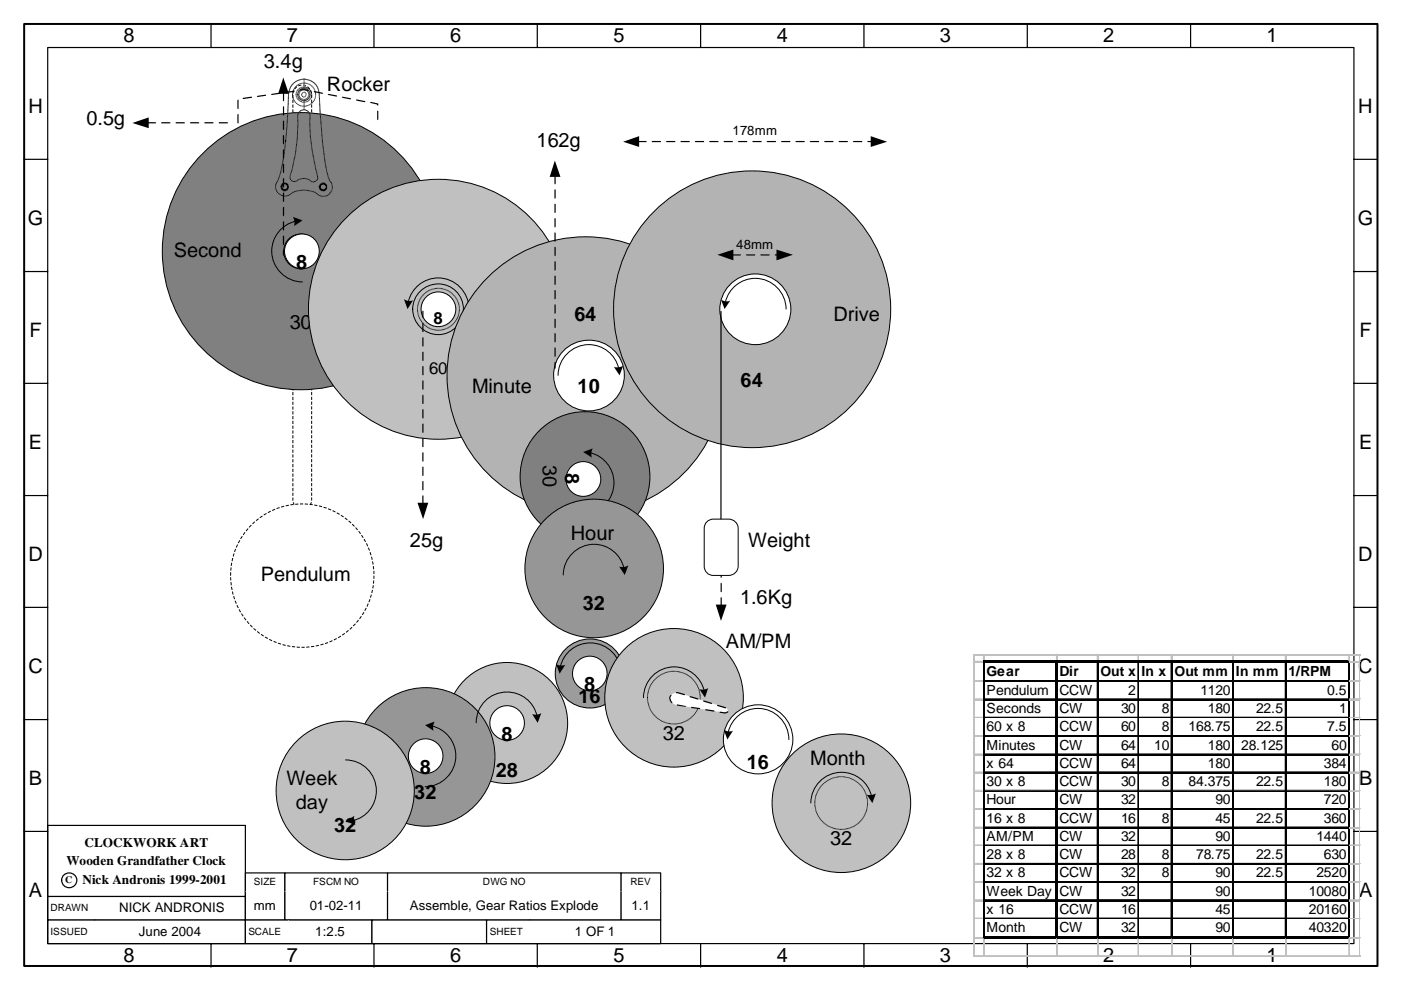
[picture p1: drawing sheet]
<svg xmlns="http://www.w3.org/2000/svg" width="297mm" height="210mm" viewBox="0 0 297 210" stroke-linecap="round" stroke-linejoin="round" font-family="sans-serif">
<path d="M62.7 18.6a2 2 0 0 1 2.2-.4 2 2 0 0 1 1.2 1.9v85.9a1.99 1.99 0 0 1-2 2 1.99 1.99 0 0 1-2-2v-85.9l.1-.6z" fill="none" stroke="#010101" stroke-width=".21" stroke-dasharray=".7 .3" stroke-linecap="butt"/>
<circle cx="64.1" cy="122" r="15.2" fill="#fff"/>
<circle cx="64.1" cy="122" r="15.2" fill="none" stroke="#010101" stroke-width=".21" stroke-dasharray=".7 .3" stroke-linecap="butt"/>
<path d="M10.1 175h41.9v15.1h-41.9z" fill="#fff"/>
<path d="M10.1 175h41.9v15.1h-41.9z" fill="none" stroke="#010101" stroke-width=".25"/>
<path d="M52 185.1h8.4v4h-8.4z" fill="#fff"/>
<path d="M52 189.1v-4h8.4v4" fill="none" stroke="#010101" stroke-width=".25"/>
<path d="M60.4 185.1h21.8v4h-21.8z" fill="#fff"/>
<path d="M60.4 189.1v-4h21.8v4" fill="none" stroke="#010101" stroke-width=".25"/>
<path d="M82.2 185.1h49.5v4h-49.5z" fill="#fff"/>
<path d="M82.2 189.1v-4h49.5v4" fill="none" stroke="#010101" stroke-width=".25"/>
<path d="M131.7 185.1h8.4v4h-8.4z" fill="#fff"/>
<path d="M131.7 189.1v-4h8.4v4" fill="none" stroke="#010101" stroke-width=".25"/>
<path d="M10.1 190.1h10.9v5h-10.9z" fill="#fff"/>
<path d="M21 190.1h-10.9v5h10.9" fill="none" stroke="#010101" stroke-width=".25"/>
<path d="M21 190.1h31v5h-31z" fill="#fff"/>
<path d="M21 190.1h31v5h-31" fill="none" stroke="#010101" stroke-width=".25"/>
<path d="M52 189.1h8.4v6h-8.4z" fill="#fff"/>
<path d="M52 189.1v6h8.4v-6" fill="none" stroke="#010101" stroke-width=".25"/>
<path d="M60.4 189.1h21.8v6h-21.8z" fill="#fff"/>
<path d="M60.4 189.1v6h21.8v-6" fill="none" stroke="#010101" stroke-width=".25"/>
<path d="M82.2 189.1h49.5v6h-49.5z" fill="#fff"/>
<path d="M82.2 189.1v6h49.5v-6" fill="none" stroke="#010101" stroke-width=".25"/>
<path d="M131.7 189.1h8.4v6h-8.4z" fill="#fff"/>
<path d="M131.7 189.1v6h8.4v-6" fill="none" stroke="#010101" stroke-width=".25"/>
<path d="M10.1 195.1h10v5h-10z" fill="#fff"/>
<path d="M20.1 195.1h-10v5h10" fill="none" stroke="#010101" stroke-width=".25"/>
<path d="M20.1 195.1h31.9v5h-31.9z" fill="#fff"/>
<path d="M20.1 195.1h31.9v5h-31.9" fill="none" stroke="#010101" stroke-width=".25"/>
<path d="M52 195.1h9.3v5h-9.3z" fill="#fff"/>
<path d="M61.3 195.1h-9.3v5h9.3" fill="none" stroke="#010101" stroke-width=".25"/>
<path d="M61.3 195.1h17.6v5h-17.6z" fill="#fff"/>
<path d="M61.3 195.1h17.6v5h-17.6" fill="none" stroke="#010101" stroke-width=".25"/>
<path d="M78.9 195.1h24.3v5h-24.3z" fill="#fff"/>
<path d="M78.9 195.1h24.3v5h-24.3z" fill="none" stroke="#010101" stroke-width=".25"/>
<path d="M103.2 195.1h9.2v5h-9.2z" fill="#fff"/>
<path d="M112.4 195.1h-9.2v5h9.2" fill="none" stroke="#010101" stroke-width=".25"/>
<path d="M112.4 195.1h27.7v5h-27.7z" fill="#fff"/>
<g fill="none" stroke="#010101" stroke-width=".25">
<path d="M10.1 10.1h277v190h-277zM44.7 5.1v5M79.3 5.1v5M113.9 5.1v5M148.5 5.1v5M183.2 5.1v5M217.8 5.1v5M252.4 5.1v5M5.1 33.8h5M287.1 33.8h5M5.1 57.6h5M287.1 57.6h5"/>
<path d="M5.1 81.3h5M287.1 81.3h5M5.1 105.1h5M287.1 105.1h5M5.1 128.8h5M287.1 128.8h5M5.1 152.6h5M287.1 152.6h5M5.1 176.3h5M287.1 176.3h5M112.4 195.1h27.7v5h-27.7M44.7 200.1v5"/>
<path d="M79.3 200.1v5M113.9 200.1v5M148.5 200.1v5M183.2 200.1v5M217.8 200.1v5M252.4 200.1v5"/>
</g>
<path d="M5.1 5.1h287v199.7h-287z" fill="none" stroke="#010101" stroke-width=".42"/>
<path d="M206.5 140.2h1.7" fill="none" stroke="#c0c0c0" stroke-width=".21"/>
<path d="M206.5 140.3h1.8v.2h-1.8z" fill="#c0c0c0"/>
<path d="M208.5 138.7v1.3" fill="none" stroke="#c0c0c0" stroke-width=".21"/>
<path d="M208.5 138.7h.2v1.3h-.2z" fill="#c0c0c0"/>
<path d="M224 138.7v1.3" fill="none" stroke="#c0c0c0" stroke-width=".21"/>
<path d="M224 138.7h.2v1.3h-.2z" fill="#c0c0c0"/>
<path d="M232.6 138.7v1.3" fill="none" stroke="#c0c0c0" stroke-width=".21"/>
<path d="M232.6 138.7h.3v1.3h-.3z" fill="#c0c0c0"/>
<path d="M241.3 138.7v1.3" fill="none" stroke="#c0c0c0" stroke-width=".21"/>
<path d="M241.3 138.7h.2v1.3h-.2z" fill="#c0c0c0"/>
<path d="M248.3 138.7v1.3" fill="none" stroke="#c0c0c0" stroke-width=".21"/>
<path d="M248.4 138.7h.2v1.3h-.2z" fill="#c0c0c0"/>
<path d="M261.3 138.7v1.3" fill="none" stroke="#c0c0c0" stroke-width=".21"/>
<path d="M261.3 138.7h.3v1.3h-.3z" fill="#c0c0c0"/>
<path d="M272.5 138.7v1.3" fill="none" stroke="#c0c0c0" stroke-width=".21"/>
<path d="M272.5 138.7h.3v1.3h-.3z" fill="#c0c0c0"/>
<path d="M208.7 140h77.4v.5h-77.4z" fill="#000"/>
<path d="M285.9 138.7v1.3" fill="none" stroke="#c0c0c0" stroke-width=".21"/>
<path d="M286 138.7h.1v1.3h-.1z" fill="#c0c0c0"/>
<path d="M206.5 144.4h1.7" fill="none" stroke="#c0c0c0" stroke-width=".21"/>
<path d="M206.5 144.4h1.8v.2h-1.8z" fill="#c0c0c0"/>
<path d="M232.6 140.5v3.6M241.3 140.5v3.6M241.4 140.5v3.7M248.3 140.5v3.6M261.3 140.5v3.6M272.5 140.5v3.6" fill="none" stroke="#000" stroke-width=".21"/>
<path d="M232.7 140.5v3.7M248.5 140.5v3.7M261.4 140.5v3.7M272.6 140.5v3.7" fill="none" stroke="#000" stroke-width=".25"/>
<path d="M208.7 144.4h77.4" fill="none" stroke="#000" stroke-width=".42"/>
<path d="M206.5 148.2h1.7" fill="none" stroke="#c0c0c0" stroke-width=".21"/>
<path d="M206.5 148.3h1.8v.2h-1.8z" fill="#c0c0c0"/>
<path d="M208.7 148.2h15M224.2 148.2h61.5" fill="none" stroke="#000" stroke-width=".21"/>
<path d="M208.7 148.4h15M224.2 148.4h61.5" fill="none" stroke="#000" stroke-width=".25"/>
<path d="M206.5 152.1h1.7" fill="none" stroke="#c0c0c0" stroke-width=".21"/>
<path d="M206.5 152.1h1.8v.2h-1.8z" fill="#c0c0c0"/>
<path d="M208.7 152.1h15M208.7 152.2h15M224.2 152.1h61.5M224.2 152.2h61.5" fill="none" stroke="#000" stroke-width=".21"/>
<path d="M206.5 156h1.7" fill="none" stroke="#c0c0c0" stroke-width=".21"/>
<path d="M206.5 156h1.8v.2h-1.8z" fill="#c0c0c0"/>
<path d="M208.7 156h15M224.2 156h61.5" fill="none" stroke="#000" stroke-width=".21"/>
<path d="M208.7 156.1h15M224.2 156.1h61.5" fill="none" stroke="#000" stroke-width=".25"/>
<path d="M206.5 159.9h1.7" fill="none" stroke="#c0c0c0" stroke-width=".21"/>
<path d="M206.5 159.9h1.8v.2h-1.8z" fill="#c0c0c0"/>
<path d="M208.7 159.9h15M224.2 159.9h61.5" fill="none" stroke="#000" stroke-width=".21"/>
<path d="M208.7 160h15M224.2 160h61.5" fill="none" stroke="#000" stroke-width=".25"/>
<path d="M206.5 163.7h1.7" fill="none" stroke="#c0c0c0" stroke-width=".21"/>
<path d="M206.5 163.7h1.8v.3h-1.8z" fill="#c0c0c0"/>
<path d="M208.7 163.7h15M224.2 163.7h61.5" fill="none" stroke="#000" stroke-width=".21"/>
<path d="M208.7 163.9h15M224.2 163.9h61.5" fill="none" stroke="#000" stroke-width=".25"/>
<path d="M206.5 167.6h1.7" fill="none" stroke="#c0c0c0" stroke-width=".21"/>
<path d="M206.5 167.6h1.8v.2h-1.8z" fill="#c0c0c0"/>
<path d="M208.7 167.6h15M208.7 167.7h15M224.2 167.6h61.5M224.2 167.7h61.5" fill="none" stroke="#000" stroke-width=".21"/>
<path d="M206.5 171.4h1.7" fill="none" stroke="#c0c0c0" stroke-width=".21"/>
<path d="M206.5 171.4h1.8v.3h-1.8z" fill="#c0c0c0"/>
<path d="M208.7 171.4h15M224.2 171.4h61.5" fill="none" stroke="#000" stroke-width=".21"/>
<path d="M208.7 171.6h15M224.2 171.6h61.5" fill="none" stroke="#000" stroke-width=".25"/>
<path d="M206.5 175.3h1.7" fill="none" stroke="#c0c0c0" stroke-width=".21"/>
<path d="M206.5 175.3h1.8v.3h-1.8z" fill="#c0c0c0"/>
<path d="M208.7 175.3h15M224.2 175.3h61.5" fill="none" stroke="#000" stroke-width=".21"/>
<path d="M208.7 175.5h15M224.2 175.5h61.5" fill="none" stroke="#000" stroke-width=".25"/>
<path d="M206.5 179.2h1.7" fill="none" stroke="#c0c0c0" stroke-width=".21"/>
<path d="M206.5 179.2h1.8v.2h-1.8z" fill="#c0c0c0"/>
<path d="M208.7 179.2h15M208.7 179.3h15M224.2 179.2h61.5M224.2 179.3h61.5" fill="none" stroke="#000" stroke-width=".21"/>
<path d="M206.5 183h1.7" fill="none" stroke="#c0c0c0" stroke-width=".21"/>
<path d="M206.5 183h1.8v.3h-1.8z" fill="#c0c0c0"/>
<path d="M208.7 183h15M224.2 183h61.5" fill="none" stroke="#000" stroke-width=".21"/>
<path d="M208.7 183.2h15M224.2 183.2h61.5" fill="none" stroke="#000" stroke-width=".25"/>
<path d="M206.5 186.9h1.7" fill="none" stroke="#c0c0c0" stroke-width=".21"/>
<path d="M206.5 186.9h1.8v.3h-1.8z" fill="#c0c0c0"/>
<path d="M208.7 186.9h15M224.2 186.9h61.5" fill="none" stroke="#000" stroke-width=".21"/>
<path d="M208.7 187.1h15M224.2 187.1h61.5" fill="none" stroke="#000" stroke-width=".25"/>
<path d="M206.5 190.8h1.7" fill="none" stroke="#c0c0c0" stroke-width=".21"/>
<path d="M206.5 190.8h1.8v.3h-1.8z" fill="#c0c0c0"/>
<path d="M208.7 190.8h15M224.2 190.8h61.5" fill="none" stroke="#000" stroke-width=".21"/>
<path d="M208.7 191h15M224.2 191h61.5" fill="none" stroke="#000" stroke-width=".25"/>
<path d="M206.5 194.6h1.7" fill="none" stroke="#c0c0c0" stroke-width=".21"/>
<path d="M206.5 194.7h1.8v.2h-1.8z" fill="#c0c0c0"/>
<path d="M208.7 194.6h15M208.7 194.8h15M224.2 194.6h61.5M224.2 194.8h61.5" fill="none" stroke="#000" stroke-width=".21"/>
<path d="M206.5 198.8h1.7" fill="none" stroke="#c0c0c0" stroke-width=".21"/>
<path d="M206.5 198.8h1.8v.3h-1.8z" fill="#c0c0c0"/>
<path d="M208.5 140v59.1M285.9 140.5v58.6" fill="none" stroke="#000" stroke-width=".42"/>
<path d="M223.7 140.5h.5v58.6h-.5zM208.7 198.5h77.4v.6h-77.4z" fill="#000"/>
<path d="M232.6 144.5v54M241.3 144.5v54M241.4 144.6v53.9M248.3 144.5v54M261.3 144.5v54M272.5 144.5v54" fill="none" stroke="#000" stroke-width=".21"/>
<path d="M232.7 144.6v53.9M248.5 144.6v53.9M261.4 144.6v53.9M272.6 144.6v53.9" fill="none" stroke="#000" stroke-width=".25"/>
<g fill="none" stroke="#c0c0c0" stroke-width=".21">
<path d="M288.2 138.7v64.2M288.3 138.7v64.2M288.5 138.7h-82v64.2M286.1 140.2h2.4M286.1 144.4h2.4M286.1 148.2h2.4M286.1 152.1h2.4M286.1 152.2h2.3M286.1 156h2.4M286.1 159.9h2.4M286.1 163.7h2.4M286.1 167.6h2.4"/>
<path d="M286.1 167.7h2.3M286.1 171.4h2.4M286.1 175.3h2.4M286.1 179.2h2.4M286.1 179.3h2.3M208.5 199v3.9M224 199v3.9M232.6 199v3.9M241.3 199v3.9M241.4 199.1v3.8M248.3 199v3.9M261.3 199v3.9"/>
<path d="M272.5 199v3.9M285.9 199v3.9M286 199.1v3.8M286.1 183h2.4M286.1 186.9h2.4M286.1 190.8h2.4M286.1 194.6h2.4M286.1 194.8h2.3M286.1 198.8h2.4M206.5 202.6h82M206.5 202.8h81.9"/>
</g>
<g fill="none" stroke="#c0c0c0" stroke-width=".25">
<path d="M206.5 138.8h81.9M206.6 138.7v64.2M286.1 140.4h2.3M286.1 144.5h2.3M286.1 148.4h2.3M286.1 156.1h2.3M286.1 160h2.3M286.1 163.9h2.3M286.1 171.6h2.3M286.1 175.5h2.3M208.6 199.1v3.8M224.1 199.1v3.8"/>
<path d="M232.7 199.1v3.8M248.5 199.1v3.8M261.4 199.1v3.8M272.6 199.1v3.8M286.1 183.2h2.3M286.1 187.1h2.3M286.1 191h2.3M286.1 198.9h2.3"/>
</g>
<circle cx="14.7" cy="186.6" r="1.59" fill="none" stroke="#010101" stroke-width=".25"/>
<circle cx="125.1" cy="142.8" r="7.3" fill="#9a9a9a"/>
<circle cx="125.1" cy="142.8" r="7.3" fill="none" stroke="#010101" stroke-width=".21"/>
<circle cx="125.1" cy="142.8" r="3.7" fill="#fff"/>
<g fill="none" stroke="#010101" stroke-width=".21">
<path d="M118.8 141.3a6.5 6.5 0 0 1 7.1-4.9 6.5 6.5 0 0 1 5.8 6.4"/>
<circle cx="125.1" cy="142.8" r="3.7"/>
</g>
<path d="M117.9 140.8l1.1 .3 .8-.1-1.1 1.8z" fill-rule="evenodd" fill="#010101"/>
<circle cx="107.5" cy="153.3" r="12.8" fill="#c0c0c0"/>
<circle cx="107.5" cy="153.3" r="12.8" fill="none" stroke="#010101" stroke-width=".21"/>
<circle cx="90.3" cy="160.5" r="14.7" fill="#969696"/>
<circle cx="90.3" cy="160.5" r="14.7" fill="none" stroke="#010101" stroke-width=".21"/>
<circle cx="90.3" cy="160.3" r="3.7" fill="#fff"/>
<g fill="none" stroke="#010101" stroke-width=".21">
<path d="M91.6 153.9a6.5 6.5 0 0 1 5 7.1 6.5 6.5 0 0 1-6.5 5.8"/>
<circle cx="90.3" cy="160.3" r="3.7"/>
</g>
<path d="M90.1 153.8l2.1-.8-.3 .7v1.2z" fill-rule="evenodd" fill="#010101"/>
<circle cx="63.8" cy="53.3" r="29.4" fill="#808080"/>
<circle cx="63.8" cy="53.3" r="29.4" fill="none" stroke="#010101" stroke-width=".21"/>
<circle cx="63.8" cy="53.3" r="3.7" fill="#808080"/>
<circle cx="63.8" cy="53.3" r="3.7" fill="none" stroke="#010101" stroke-width=".21"/>
<circle cx="64" cy="53.3" r="3.7" fill="#fff"/>
<circle cx="64" cy="53.3" r="3.7" fill="none" stroke="#010101" stroke-width=".21"/>
<circle cx="107.5" cy="153.3" r="3.7" fill="#fff"/>
<g fill="none" stroke="#010101" stroke-width=".21">
<path d="M62.7 46.9a6.5 6.5 0 0 0-5 7.1 6.5 6.5 0 0 0 6.4 5.8"/>
<circle cx="107.5" cy="153.3" r="3.7"/>
</g>
<path d="M62.1 46l2 .7-1.7 1.2v-1.2z" fill-rule="evenodd" fill="#010101"/>
<path d="M113.8 151.7a6.5 6.5 0 0 0-7.1-4.9 6.5 6.5 0 0 0-5.7 6.4" fill="none" stroke="#010101" stroke-width=".21"/>
<path d="M112.8 151.4l.8 .1 1.2-.3-.8 2z" fill-rule="evenodd" fill="#010101"/>
<path d="M64.4 16.8a3.3 3.3 0 0 1 3.3 3.3 79.1 79.1 0 0 0 2.1 17.8l.2 .5a1.9 1.9 0 0 1-.1 2.7 1.9 1.9 0 0 1-2.6 0l-1.4-.6-1.6-.2-.1-2.5 1.2 .2a1.09 1.09 0 0 0 1 .6 1.09 1.09 0 0 0 1-.8v-.5a44.1 44.1 0 0 1-1.8-13.2 1.28 1.28 0 0 0-1.1-.8v-2a1.31 1.31 0 0 0 1.2-1.3 1.31 1.31 0 0 0-1.3-1.3v-1.9M64.6 16.8a3.4 3.4 0 0 0-3.4 3.3 73.4 73.4 0 0 1-2.1 17.9 2.27 2.27 0 0 0-.1 3 2.03 2.03 0 0 0 3-.1l.9-.4 1.7-.2v-2.5l-.8 .1-.5 .2a.99 .99 0 0 1-1.4 .3 .99 .99 0 0 1-.3-1.3 43.1 43.1 0 0 0 1.6-12.9 1.3 1.3 0 0 1 1.3-.9v-2a1.32 1.32 0 0 1-1.4-1.3 1.32 1.32 0 0 1 1.5-1.3v-1.9" fill="none" stroke="#808080" stroke-width=".21" stroke-dasharray=".2 .1" stroke-linecap="butt"/>
<g fill="none" stroke="#010101" stroke-width=".21" stroke-dasharray=".2 .1" stroke-linecap="butt">
<path d="M59.6 39.6a.81 .81 0 0 1 1.1-.7 .81 .81 0 0 1 .2 1.3 .81 .81 0 0 1-1.3-.3v-.3M59.7 39.5a.63 .63 0 0 1 .9-.5 .63 .63 0 0 1 .2 1 .63 .63 0 0 1-1-.2l-.1-.3M59.7 39.6a.64 .64 0 0 1 .9-.5 .64 .64 0 0 1 .2 1 .64 .64 0 0 1-1-.2l-.1-.3M62 20.1a2.46 2.46 0 0 0 3.5 2.2 2.46 2.46 0 0 0 .5-4.1 2.46 2.46 0 0 0-3.9 1.3l-.1 .6M62.8 20.1a1.65 1.65 0 0 1 2.3-1.6 1.65 1.65 0 0 1 .4 2.8 1.65 1.65 0 0 1-2.7-.8v-.4M63.1 20.1a1.31 1.31 0 0 1 1.8-1.3 1.31 1.31 0 0 1 .4 2.2 1.31 1.31 0 0 1-2.1-.5l-.1-.4M63.4 20.1a1.06 1.06 0 0 1 1.4-1 1.06 1.06 0 0 1 .3 1.7 1.06 1.06 0 0 1-1.7-.4v-.3M64 20.1a.5 .5 0 0 1 .5-.5 .5 .5 0 0 1 .5 .5 .5 .5 0 0 1-.5 .5l-.3-.1-.2-.4M67.3 37.5a44.5 44.5 0 0 1-1.6-13 1.32 1.32 0 0 0-1.3-1.2 1.32 1.32 0 0 0-1.3 1.2 42 42 0 0 1-1.6 13.2 .96 .96 0 0 0 .7 .8 .96 .96 0 0 0 1-.4 2.37 2.37 0 0 1 2.9 .4 .96 .96 0 0 0 1.2-1M67.7 39.6a.81 .81 0 0 1 1.1-.7 .81 .81 0 0 1 .3 1.3 .81 .81 0 0 1-1.4-.3v-.3M67.9 39.7a.67 .67 0 0 1 .9-.7 .67 .67 0 0 1 .2 1.1 .67 .67 0 0 1-1.1-.2v-.2M67.9 39.6a.67 .67 0 0 1 .9-.6 .67 .67 0 0 1 .2 1.1 .67 .67 0 0 1-1.1-.2v-.3"/>
<path d="M70.2 38.7a8.8 8.8 0 0 1-1.3-4.5 157.5 157.5 0 0 1-1.3-14.8 3.3 3.3 0 0 0-3.5-2.6 3.3 3.3 0 0 0-2.9 3.3 71.2 71.2 0 0 1-2.1 17.6l-.2 .6a1.98 1.98 0 0 0 .2 2.7 1.98 1.98 0 0 0 2.7 0 5.4 5.4 0 0 1 5.9 .4 1.97 1.97 0 0 0 2.2-.4 1.97 1.97 0 0 0 .3-2.3"/>
</g>
<circle cx="73.2" cy="167.6" r="14.7" fill="#c0c0c0"/>
<g fill="none" stroke="#010101" stroke-width=".21">
<path d="M73.3 161.1a6.5 6.5 0 0 1 6.5 5.8 6.5 6.5 0 0 1-5 7.1"/>
<circle cx="73.2" cy="167.6" r="14.7"/>
</g>
<path d="M73.3 174.2l1.8-1.2a2.02 2.02 0 0 0 .3 1.9z" fill-rule="evenodd" fill="#010101"/>
<circle cx="178.4" cy="170.3" r="14.7" fill="#c0c0c0"/>
<g fill="none" stroke="#010101" stroke-width=".21">
<path d="M184.8 168.8a6.5 6.5 0 0 0-7.1-5 6.5 6.5 0 0 0-5.8 6.5"/>
<circle cx="178.4" cy="170.3" r="14.7"/>
</g>
<path d="M172.8 170.3a5.6 5.6 0 0 1 8.1-5 5.6 5.6 0 0 1 .7 9.5 5.6 5.6 0 0 1-8.8-3.6v-.9" fill="none" stroke="#010101" stroke-width=".21" stroke-dasharray=".2 .1" stroke-linecap="butt"/>
<path d="M183.8 168.5h1.1l.8-.3-.7 2.1z" fill-rule="evenodd" fill="#010101"/>
<circle cx="92.9" cy="65.6" r="27.5" fill="#c0c0c0"/>
<circle cx="92.9" cy="65.6" r="27.5" fill="none" stroke="#010101" stroke-width=".21"/>
<circle cx="92.9" cy="65.6" r="3.7" fill="#fff"/>
<g fill="none" stroke="#010101" stroke-width=".21">
<path d="M86.6 64a6.5 6.5 0 0 1 7.1-5 6.5 6.5 0 0 1 5.7 6.5"/>
<circle cx="92.9" cy="65.6" r="5.4"/>
<circle cx="92.9" cy="65.6" r="3.7"/>
</g>
<path d="M92.9 70a4.4 4.4 0 0 1-4-6.4 4.4 4.4 0 0 1 7.6-.7 4.4 4.4 0 0 1-2.8 7l-.8 .1" fill="none" stroke="#010101" stroke-width=".21" stroke-dasharray=".2 .1" stroke-linecap="butt"/>
<path d="M85.6 63.4a2.01 2.01 0 0 0 2 .3l-1.2 1.8z" fill-rule="evenodd" fill="#010101"/>
<circle cx="124.2" cy="79.6" r="29.4" fill="#b3b3b3"/>
<circle cx="124.2" cy="79.6" r="29.4" fill="none" stroke="#010101" stroke-width=".21"/>
<circle cx="124.9" cy="79.6" r="7.5" fill="#fff"/>
<g fill="none" stroke="#010101" stroke-width=".21">
<path d="M131.2 78.1a6.5 6.5 0 0 0-7.1-5 6.5 6.5 0 0 0-5.8 6.5"/>
<circle cx="124.9" cy="79.6" r="7.5"/>
</g>
<path d="M130.2 77.8h1.2l.7-.2-.7 2z" fill-rule="evenodd" fill="#010101"/>
<circle cx="159.5" cy="65.6" r="29.4" fill="#b3b3b3"/>
<circle cx="159.5" cy="65.6" r="29.4" fill="none" stroke="#010101" stroke-width=".21"/>
<circle cx="160.1" cy="65.6" r="7.5" fill="#fff"/>
<g fill="none" stroke="#010101" stroke-width=".21">
<path d="M153.8 64.1a6.5 6.5 0 0 1 7.1-5 6.5 6.5 0 0 1 5.8 6.4"/>
<circle cx="160.1" cy="65.6" r="7.5"/>
</g>
<path d="M152.9 63.5a2.01 2.01 0 0 0 1.9 .3l-1.2 1.7z" fill-rule="evenodd" fill="#010101"/>
<circle cx="124" cy="101" r="13.8" fill="#808080"/>
<circle cx="124" cy="101" r="13.8" fill="none" stroke="#010101" stroke-width=".21"/>
<circle cx="123.7" cy="101.6" r="3.7" fill="#fff"/>
<g fill="none" stroke="#010101" stroke-width=".21">
<path d="M125.2 96a6.5 6.5 0 0 1 4.9 7.1 6.5 6.5 0 0 1-6.4 5.8"/>
<circle cx="123.7" cy="101.6" r="3.7"/>
</g>
<path d="M123.7 95.8l2-.7-.3 1.2 .1 .7z" fill-rule="evenodd" fill="#010101"/>
<circle cx="142.9" cy="147.9" r="14.7" fill="#c0c0c0"/>
<g fill="none" stroke="#010101" stroke-width=".21">
<path d="M149.3 146.5a6.5 6.5 0 0 0-7.1-5.1 6.5 6.5 0 0 0-5.8 6.5"/>
<circle cx="142.9" cy="147.9" r="14.7"/>
</g>
<path d="M137.3 147.9a5.6 5.6 0 0 1 8.1-5 5.6 5.6 0 0 1 .8 9.5 5.6 5.6 0 0 1-8.8-3.6l-.1-.9" fill="none" stroke="#010101" stroke-width=".21" stroke-dasharray=".2 .1" stroke-linecap="butt"/>
<path d="M148.3 146.1l1.1 .1 .8-.3-.7 2z" fill-rule="evenodd" fill="#010101"/>
<circle cx="160.7" cy="156.8" r="7.3" fill="#fff"/>
<g fill="none" stroke="#010101" stroke-width=".21">
<path d="M154.4 155.3a6.5 6.5 0 0 1 7.1-5.1 6.5 6.5 0 0 1 5.8 6.6"/>
<circle cx="160.7" cy="156.8" r="7.3"/>
</g>
<path d="M153.5 154.7a2.01 2.01 0 0 0 1.9 .2l-1.2 1.9z" fill-rule="evenodd" fill="#010101"/>
<circle cx="126" cy="120.5" r="14.7" fill="#969696"/>
<g fill="none" stroke="#010101" stroke-width=".21">
<path d="M132.3 120.5a6.5 6.5 0 0 0-7.1-5.1 6.5 6.5 0 0 0-5.8 6.5"/>
<circle cx="126" cy="120.5" r="14.7"/>
</g>
<path d="M131.3 120.1l1.2 .1 .7-.3-.7 2z" fill-rule="evenodd" fill="#010101"/>
<path d="M142.3 147.4a1.79 1.79 0 0 1 1.7-.5l10 3.2 .5 .8-.7 .2-10.5-1.7a1.35 1.35 0 0 1-1-2z" fill-rule="evenodd" fill="#fff"/>
<path d="M152 149.5l.2-.1 1.7 .5 .1 .2-.2 .1-1.7-.5zM149.1 148.6l.1-.1 1.7 .5 .1 .2-.2 .1-1.7-.5zM146.2 147.7l.1-.1 1.7 .5 .1 .2h-.1l-1.7-.5zM143.4 146.7l1.8 .5v.1l-.1 .1-1.7-.4zM142.1 147.4l.3-.1-.3 .7 .4 1.1h-.1l-.4-.5a1.11 1.11 0 0 1 .1-1.2zM143.5 149.4h.1l1.9 .4-2-.2zM146.6 149.9l1.8 .2 .1 .2-1.9-.2zM149.5 150.5l1.9 .1 .1 .2-1.9-.2zM152.5 151h1.3l.5-.2 .2 .1-.7 .4-1.2-.2z" fill="#010101"/>
<path d="M152.9 66v48" fill="none" stroke="#010101" stroke-width=".25"/>
<path d="M149.9 110.6l.8-.5h.6h3.2a1.99 1.99 0 0 1 2 1.9v8.1a1.99 1.99 0 0 1-2 1.9h-3.2a1.92 1.92 0 0 1-2-1.9v-8.1l.1-.5z" fill-rule="evenodd" fill="#fff"/>
<path d="M149.9 110.6l.8-.5h.6h3.2a1.99 1.99 0 0 1 2 1.9v8.1a1.99 1.99 0 0 1-2 1.9h-3.2a1.92 1.92 0 0 1-2-1.9v-8.1l.1-.5z" fill="none" stroke="#010101" stroke-width=".21"/>
<g fill="#010101">
<path d="M50.3 24.3l.2-.2 .1 .2-.1 1.9-.2-.1zM50.5 21.1v2l-.2-.1v-1.7zM51.5 20.7l2-.1-.1 .1-1.8 .3-.2-.1zM54.6 20.3l1.8-.1-.1 .1-1.7 .3zM57.4 20l2.1-.3-.1 .2-1.8 .3zM60.5 19.6l2-.3-.1 .2-1.7 .2zM63.6 19l.9-.1 .9 .1 .1 .2h-1.9zM66.5 19.4l.2-.1 1.7 .3 .1 .2-1.9-.2zM69.5 20l1.9 .2 .1 .2-.2 .1-1.7-.3zM72.5 20.6l2 .3-.2 .2-1.7-.4zM75.5 21.2l.1-.1 1.9 .4-.2 .2-1.7-.4zM78.6 21.6l1.5 .3 .1 .4-.2 .1v-.4v.2l-1.6-.4zM80 23.5h.2v1.8l-.2 .2z"/>
<path d="M152.9 126.6l.1 .1v1.8l-.1 .1zM152.9 123.5l.1 .2v1.8l-.1 .1zM152.8 122h.2v.4l-.1 .1z"/>
<path d="M117.6 37.1l.2 .1v1.7l-.2 .2zM117.6 40.2h.2v1.8l-.2 .2zM117.6 43.3h.2v1.7l-.2 .2zM117.6 46.3h.2v1.8l-.2 .2zM117.6 49.4h.2v1.7l-.2 .2zM117.6 52.4h.2v1.8l-.2 .2zM117.6 55.5h.2v1.7l-.2 .2zM117.6 58.5h.2v1.8l-.2 .2zM117.6 61.6h.2v1.7l-.2 .2zM117.6 64.6h.2v1.8l-.2 .1zM117.6 67.6h.2v1.8l-.2 .2zM117.6 70.7h.2v1.8l-.2 .1zM117.6 73.7h.2v1.8l-.2 .2zM117.6 76.8h.2v1.3h-.2z"/>
<path d="M155.1 53.9l2 .1-.1 .2h-1.8zM158.1 54h2v.2h-1.8zM161.2 54h2l-.1 .2h-1.8zM164.2 54h.9l-.1 .2h-.6z"/>
<path d="M135.1 29.9h1.9l.1 .2h-1.8zM138.1 30.1l.2-.2h1.8l.1 .2zM141.3 29.9h1.8l.1 .2h-1.9h-.1zM144.2 30.1l.2-.2h1.8l.1 .2zM147.4 29.9h1.8l.1 .2h-1.9h-.1zM150.3 30.1l.2-.2h1.8l.1 .2zM153.5 29.9h1.8l.1 .2h-1.9h-.1zM156.4 30.1l.2-.2h1.8l.1 .2zM159.6 29.9h1.8l.1 .2h-1.9h-.1zM162.5 30.1l.2-.2h1.8v.2zM165.7 29.9h1.8l.1 .2h-1.9h-.1zM168.6 30.1l.2-.2h1.8v.2zM171.7 30.1l.1-.2h1.8l.1 .2zM174.7 30.1l.2-.2h1.8v.2zM177.8 30.1l.1-.2h1.8l.1 .2zM181 29.9h1.7l.1 .2h-1.8h-.2zM184 29.9h1v.2h-1h-.1z"/>
<path d="M89.5 105.2l.2-.2 .1 .2-.1 1.8-.2-.1zM89.7 101.9v2.1l-.2-.1v-1.8zM89.5 99.1l.2-.2 .1 .2-.1 1.8-.2-.1zM89.7 95.8v2.1l-.2-.1v-1.8zM89.5 93l.2-.2 .1 .2-.1 1.8-.2-.1zM89.7 89.7v2.1l-.2-.1v-1.8zM89.7 86.7v2l-.2-.1v-1.7zM89.7 83.7v2l-.2-.1v-1.8zM89.7 80.6v2l-.2-.1v-1.7zM89.7 77.6v2l-.2-.1v-1.8zM89.5 74.7l.2-.2 .1 .2-.1 1.8h-.2zM89.5 71.6l.2-.1 .1 .1-.1 1.9-.2-.1zM89.5 68.6l.2-.2 .1 .2-.1 1.8h-.2zM89.6 65.9l.2 .1-.1 1.4-.2-.1z"/>
<path d="M60 19.5l.2 .1v1.7l-.1 .2zM60.1 22.5l.1 .1v1.8l-.1 .2zM60.1 25.6l.1 .1v1.7l-.1 .2zM60.1 28.6l.1 .1v1.8l-.1 .1zM60.1 31.7h.1v1.8l-.1 .2zM60.1 34.7l.1 .1v1.8l-.1 .1zM60.1 37.8h.1v1.8l-.1 .2zM60.1 40.8l.1 .1v1.8l-.1 .1zM60.1 43.9h.1v1.8l-.1 .2zM60 47h.2v1.8l-.1 .1zM60 50h.2v1.8l-.1 .2zM60 53.1h.2v.9l-.1 .2z"/>
<path d="M31.1 26l1.9-.1 .1 .2-1.9 .1zM34.2 25.9h1.8l.2 .2-2 .1zM37.3 25.9h1.8l.1 .2-1.9 .1zM40.3 25.9h1.8l.2 .2-2 .1zM43.4 25.9h1.8l.1 .2-1.9 .1zM46.4 25.9h1.8l.2 .2-2 .1z"/>
</g>
<g fill="#010101">
<path d="M151.8 128.2h2.2l-1.1 3.5z"/>
<path d="M117.6 34l1.2 3.5h-2.3z"/>
<path d="M152.1 54l3.4-1.1v2.3z"/>
<path d="M164.6 52.9l3.5 1.1-3.5 1.2z"/>
<path d="M132.1 30.1l3.4-1.2v2.3z"/>
<path d="M184.6 28.9l3.5 1.2-3.5 1.1z"/>
<path d="M88.5 106.6h2.3l-1.1 3.5z"/>
<path d="M60.1 16.4l1.2 3.5h-2.3z"/>
<path d="M28.1 26.1l3.4-1.2v2.3z"/>
</g>
<g font-size="4.2">
<text x="26.2" y="9">8</text>
<text x="60.8" y="9">7</text>
<text x="95.5" y="9">6</text>
<text x="130.1" y="9">5</text>
<text x="164.7" y="9">4</text>
<text x="199.3" y="9">3</text>
<text x="233.9" y="9">2</text>
<text x="268.5" y="9">1</text>
<text x="55.9" y="14.5">3.4g</text>
<text x="6.1" y="24">H</text>
<text x="69.3" y="19.3">Rocker</text>
<text x="288" y="24">H</text>
<text x="18.3" y="26.5">0.5g</text>
<text x="113.7" y="31.2">162g</text>
<text x="5.9" y="47.7">G</text>
<text x="287.9" y="47.7">G</text>
<text x="36.9" y="54.4">Second</text>
<text x="62.6" y="57.1">8</text>
<text x="6.2" y="71.5">F</text>
<text x="61.4" y="69.8">30</text>
<text x="121.8" y="68.2">64</text>
<text x="176.7" y="68.1">Drive</text>
<text x="288.2" y="71.5">F</text>
<text x="100.1" y="83.3">Minute</text>
<text x="122.5" y="83.4">10</text>
<text x="157" y="82">64</text>
<text x="6.1" y="95.2">E</text>
<text x="288.2" y="95.2">E</text>
<text x="115.1" y="98.6" transform="rotate(90 115.1 98.6)">30</text>
<text x="119.8" y="100.3" transform="rotate(90 119.8 100.3)">8</text>
<text x="6.1" y="119">D</text>
<text x="86.9" y="116.1">25g</text>
<text x="121" y="114.5">Hour</text>
<text x="158.6" y="116.1">Weight</text>
<text x="288" y="119">D</text>
<text x="55.3" y="123.3">Pendulum</text>
<text x="123.6" y="129.4">32</text>
<text x="156.9" y="128.1">1.6Kg</text>
<text x="153.9" y="137.4">AM/PM</text>
<text x="6.1" y="142.7">C</text>
<text x="288" y="142.7">C</text>
<text x="122.6" y="149.1">16</text>
<text x="123.8" y="146.6">8</text>
<text x="106.3" y="157.1">8</text>
<text x="140.5" y="156.8">32</text>
<text x="6.1" y="166.5">B</text>
<text x="60.7" y="166.4">Week</text>
<text x="89" y="164.1">8</text>
<text x="105.1" y="164.7">28</text>
<text x="158.4" y="163.1">16</text>
<text x="171.7" y="162.2">Month</text>
<text x="288.2" y="166.5">B</text>
<text x="62.7" y="171.4">day</text>
<text x="87.8" y="169.3">32</text>
<text x="70.8" y="176.4">32</text>
<text x="176" y="179.2">32</text>
<text x="6.1" y="190.2">A</text>
<text x="288.2" y="190.2">A</text>
<text x="26.2" y="204">8</text>
<text x="60.8" y="204">7</text>
<text x="95.5" y="204">6</text>
<text x="130.1" y="204">5</text>
<text x="164.7" y="204">4</text>
<text x="199.3" y="204">3</text>
<text x="233.9" y="204">2</text>
<text x="268.5" y="204">1</text>
</g>
<g font-size="3.6">
<text x="91.9" y="68.7">8</text>
<text x="91" y="79.3">60</text>
</g>
<g font-size="3">
<text x="209.2" y="143.3">Gear</text>
<text x="224.7" y="143.3">Dir</text>
<text x="233.3" y="143.3">Out x In x Out mm In mm</text>
<text x="273.2" y="143.3">1/RPM</text>
<text x="209.2" y="147.3">Pendulum</text>
<text x="224.7" y="147.3">CCW</text>
<text x="239.2" y="147.3">2</text>
<text x="254.5" y="147.3">1120</text>
<text x="281.4" y="147.3">0.5</text>
<text x="209.2" y="151.2">Seconds</text>
<text x="209.2" y="155">60 x 8</text>
<text x="224.7" y="151.2">CW</text>
<text x="224.7" y="155">CCW</text>
<text x="237.7" y="151.2">30</text>
<text x="237.7" y="155">60</text>
<text x="246.3" y="151.2">8</text>
<text x="246.3" y="155">8</text>
<text x="252" y="155">168.75</text>
<text x="256.1" y="151.2">180</text>
<text x="266.3" y="151.2">22.5</text>
<text x="266.3" y="155">22.5</text>
<text x="281.4" y="155">7.5</text>
<text x="283.9" y="151.2">1</text>
<text x="209.2" y="158.9">Minutes</text>
<text x="224.7" y="158.9">CW</text>
<text x="237.7" y="158.9">64</text>
<text x="244.7" y="158.9">10</text>
<text x="256.1" y="158.9">180</text>
<text x="263.2" y="158.9">28.125</text>
<text x="282.3" y="158.9">60</text>
<text x="209.2" y="162.8">x 64</text>
<text x="209.2" y="166.7">30 x 8</text>
<text x="224.7" y="162.8">CCW</text>
<text x="224.7" y="166.7">CCW</text>
<text x="237.7" y="162.8">64</text>
<text x="237.7" y="166.7">30</text>
<text x="246.3" y="166.7">8</text>
<text x="252" y="166.7">84.375</text>
<text x="256.1" y="162.8">180</text>
<text x="266.3" y="166.7">22.5</text>
<text x="280.7" y="166.7">180</text>
<text x="280.7" y="162.8">384</text>
<text x="209.2" y="170.5">Hour</text>
<text x="224.7" y="170.5">CW</text>
<text x="237.7" y="170.5">32</text>
<text x="257.7" y="170.5">90</text>
<text x="280.7" y="170.5">720</text>
<text x="209.2" y="174.4">16 x 8</text>
<text x="209.2" y="178.3">AM/PM</text>
<text x="224.7" y="174.4">CCW</text>
<text x="224.7" y="178.3">CW</text>
<text x="237.7" y="174.4">16</text>
<text x="237.7" y="178.3">32</text>
<text x="246.3" y="174.4">8</text>
<text x="257.7" y="174.4">45</text>
<text x="257.7" y="178.3">90</text>
<text x="266.3" y="174.4">22.5</text>
<text x="279.1" y="178.3">1440</text>
<text x="280.7" y="174.4">360</text>
<text x="209.2" y="182.1">28 x 8</text>
<text x="224.7" y="182.1">CW</text>
<text x="237.7" y="182.1">28</text>
<text x="246.3" y="182.1">8</text>
<text x="253.6" y="182.1">78.75</text>
<text x="266.3" y="182.1">22.5</text>
<text x="280.7" y="182.1">630</text>
<text x="209.2" y="186">32 x 8</text>
<text x="209.2" y="189.9">Week Day CW</text>
<text x="224.7" y="186">CCW</text>
<text x="237.7" y="189.9">32</text>
<text x="237.7" y="186">32</text>
<text x="246.3" y="186">8</text>
<text x="257.7" y="186">90</text>
<text x="257.7" y="189.9">90</text>
<text x="266.3" y="186">22.5</text>
<text x="277.5" y="189.9">10080</text>
<text x="279.1" y="186">2520</text>
<text x="209.2" y="193.8">x 16</text>
<text x="209.2" y="197.6">Month</text>
<text x="224.7" y="197.6">CW</text>
<text x="224.7" y="193.8">CCW</text>
<text x="237.7" y="197.6">32</text>
<text x="237.7" y="193.8">16</text>
<text x="257.7" y="193.8">45</text>
<text x="257.7" y="197.6">90</text>
<text x="277.5" y="193.8">20160</text>
<text x="277.5" y="197.6">40320</text>
</g>
<g font-size="2.8">
<text x="155.3" y="28.7">178mm</text>
<text x="156.1" y="52.7">48mm</text>
<text x="17.9" y="179.6">CLOCKWORK ART</text>
<text x="14.1" y="183.5">Wooden Grandfather Clock</text>
<text x="17.5" y="187.5">Nick Andronis 1999-2001</text>
<text x="25.3" y="193.5">NICK ANDRONIS</text>
<text x="53.8" y="193">mm</text>
<text x="65.7" y="193">01-02-11</text>
<text x="86.9" y="193">Assemble, Gear Ratios Explode</text>
<text x="133.9" y="193">1.1</text>
<text x="29.4" y="198.5">June 2004</text>
<text x="66.8" y="198.5">1:2.5</text>
<text x="121.9" y="198.5">1 OF 1</text>
</g>
<g font-size="2.1">
<text x="13.8" y="187.2">C</text>
<text x="53.8" y="187.7">SIZE</text>
<text x="66.4" y="187.7">FSCM NO</text>
<text x="102.4" y="187.7">DWG NO</text>
<text x="133.6" y="187.7">REV</text>
<text x="10.7" y="193.2">DRAWN</text>
<text x="10.7" y="198.2">ISSUED</text>
<text x="52.7" y="198.2">SCALE</text>
<text x="103.8" y="198.2">SHEET</text>
</g>
</svg>
